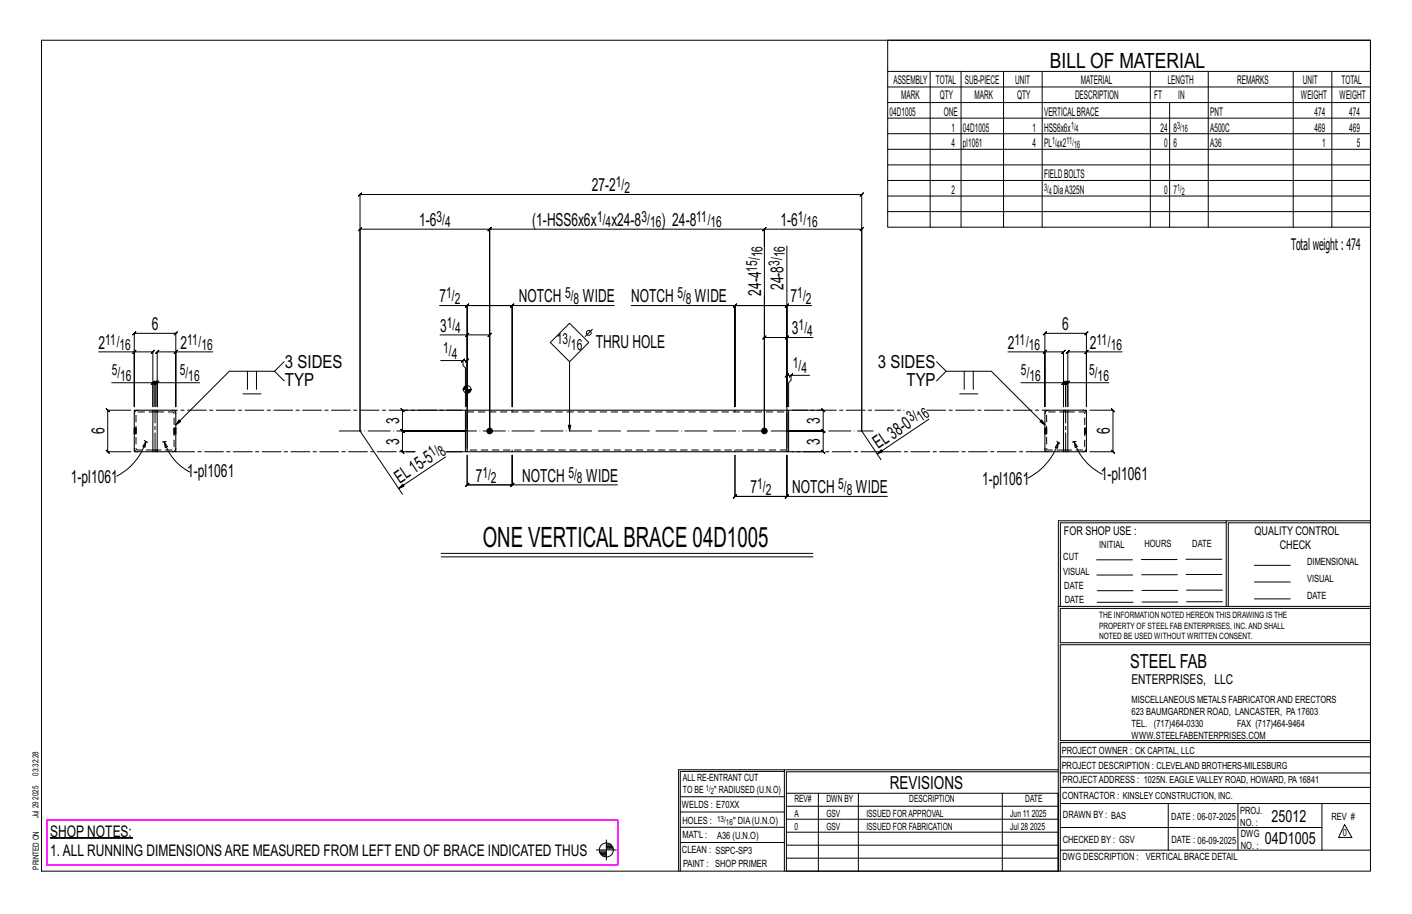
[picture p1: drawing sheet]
<svg xmlns="http://www.w3.org/2000/svg" width="432mm" height="279mm" viewBox="0 0 432 279" stroke-linecap="round" stroke-linejoin="round" font-family="sans-serif">
<g fill="#000" stroke="#000" stroke-width=".31">
<path d="M15.4 256.1h25.2v.1h-25.2z"/>
<circle cx="149.7" cy="131.7" r=".86"/>
<circle cx="233.8" cy="131.7" r=".86"/>
</g>
<g fill="none" stroke="#000" stroke-width=".31">
<path d="M12.7 12.3h406.4v254h-406.4zM271.5 12.3h147.6v57.2h-147.6zM271.5 21.8h147.6M271.5 26.6h147.6M271.5 31.4h147.6M271.5 36.1h147.6M284.5 21.8v47.7M293.9 21.8v47.7M306.9 21.8v47.7M318.7 21.8v47.7M351.8 21.8v47.7M357.7 31.4v38.1"/>
<path d="M369.5 21.8v47.7M395.5 21.8v47.7M407.3 21.8v47.7M271.5 40.9h147.6M271.5 45.6h147.6M271.5 50.4h147.6M271.5 55.2h147.6M271.5 59.9h147.6M233.8 75.2v56.5v-28.5l-.5 .5 1-1-.5 .5h6.8M240.6 75.2v49.1v-9.6l-.5 .5 1-1-.5 .5h1.3M271.5 64.7h147.6M134.4 93.4h8.5v30.9v-30.9"/>
<path d="M143.4 92.9l-1 1zM156.6 93.4l.5-.5-1 1zM156.6 93.4h-13.7h13.7l-.5 .5 1-1-.5 .5v30.9v-30.9h31.2M174.2 98.8l5.9 5.9-5.9 5.9-5.9-5.9zM193 93.4h31.8v30.9v-30.9l-.5 .5 1-1-.5 .5h15.8h-15.8M225.3 92.9l-1 1zM233.8 90.4v41.3zM240.6 93.4l.5-.5-1 1zM240.6 93.4v30.9v-30.9h7.6M30.2 107.6h10.9v16.7v-22.4l-.5 .5 1-1-.5 .5h12.7l-.5 .5 1-1-.5 .5v22.4v-16.7h11.3M41.1 107.6h5.6l-.5 .5 1-1-.5 .5v16.7v-7.3h-12.6M41.6 107.1l-1 1z"/>
<path d="M46.7 117h.7l-.5 .5 1-1-.5 .5v7.3v-7.3l-.5 .5 1-1-.5 .5h.7M47.2 116.5l-1 1zM48.6 116.5l-1 1zM53.8 107.6h-5.7l.5-.5-1 1 .5-.5v16.7v-7.3h13M54.3 107.1l-1 1zM75.7 113.5v5.5M78.4 113.5v5.5M84 113.5l2.9 2.9M86.9 110.6l-2.9 2.9h-13.9l-16.3 16.4 .9-1.5 .6 .5-1.5 1M134.6 102.4h8.3v29.3M134.8 110.2h6.8v1.5l.7 .8v11.8M141.5 119h2.8"/>
<path d="M141.6 110.2l-.5 .5 1-1zM141.6 110.2h1.3l-.5 .5 1-1-.5 .5v14.1M141.8 118.6v.4M142 118.2v.8M142.2 118.1v.9M142.4 118v1M142.7 117.9v1.1M142.9 102.4h6.8l-.5 .5 1-1-.5 .5v29.3M142.9 117.6v13.1M143.1 119v1.2M143.3 119v1.1M143.4 101.9l-1 1z"/>
<path d="M143.5 119v1M143.7 119v.8M143.9 119v.5M174.2 110.6v21.1l-.4-1.7h.8l-.4 1.7M181.2 100.7l-2.2 2.2M240.6 103.2l.5-.5-1 1zM241.9 114.7l.5-.5-1 1zM247.6 114.7h-5.7v1.5l-.7 .8v7.3M248.6 103.2h-8v28.5M286.4 110.6l2.9 2.9h13.9l16.3 16.4-1.5-1 .6-.5 .9 1.5M289.3 113.5l-2.9 2.9M294.9 113.5v5.5"/>
<path d="M297.6 113.5v5.5M308.2 107.6h11.3v16.7v-22.4l-.5 .5 1-1-.5 .5h12.7l-.5 .5 1-1-.5 .5v22.4v-16.7h10.9M319.5 107.6l-.5 .5 1-1zM319.5 107.6h5.7l-.5 .5 1-1-.5 .5v16.7v-7.3h-13M324.7 117.5l1-1zM325.2 117h.7l-.5 .5 1-1-.5 .5v7.3v-7.3l-.5 .5 1-1-.5 .5h.6M326.5 117l.5-.5-1 1zM332.2 107.6l.5-.5-1 1zM332.2 107.6h-5.7l.5-.5-1 1 .5-.5v16.7v-7.3h12.6M40 125.4h-7.1l-.5-.5 1 1-.5-.5v12.7l-.5-.5 1 1-.5-.5h7.1M44.2 134.6l.4 .4M44.6 135l-.2 1.7-.7-.2z"/>
<path d="M44.6 135a18 18 0 0 1-8.9 10.5M44.6 135l.5 .3M50.2 135.1l1 1.5-.7 .2zM50.2 135.1a15.8 15.8 0 0 0 7.8 9.2M50.2 135.1h-.6M50.8 135l-.6 .1M74.3 120.4h5.5M110.1 131.7v-72.2l-.5 .5 1-1-.5 .5h153.4l-.5 .5 1-1-.5 .5v72.2M110.1 131.7v-61.6l-.5 .5 1-1-.5 .5h39.6l-.5 .5 1-1-.5 .5v61.6v-61.6l-.5 .5 1-1-.5 .5h84.1l-.5 .5 1-1-.5 .5v5.1v-5.1l-.5 .5 1-1-.5 .5h29.7l-.5 .5 1-1-.5 .5v61.6M110.1 131.7l13 19.4M136.2 139.7l-14.3 9.6 1.2-1.3 .5 .7-1.7 .6M136.4 138.1h4.9"/>
<path d="M141.3 125.4h-18.2l-.5-.5 1 1-.5-.5v6.3l-.5-.5 1 1-.5-.5h19.2h-19.2l-.5-.5 1 1-.5-.5v6.4l-.5-.5 1 1-.5-.5h3.8M242.2 125.4h9.5l-.5-.5 1 1-.5-.5v6.3l-.5-.5 1 1-.5-.5h-11.1h11.1l-.5-.5 1 1-.5-.5v6.4l-.5-.5 1 1-.5-.5h-9.5M263.5 131.7l5.9 8.8M284 128.2l-15.8 10.6 1.3-1.3 .4 .6-1.7 .7M293.5 120.4h5.5M323.2 134.9l.5 .3M323.7 135.2l-.3 1.8-.7-.3zM323.7 135.2a18.8 18.8 0 0 1-9.4 11M323.7 135.2l.4 .4M328.5 135l1 1.5-.7 .3zM328.5 135a17.2 17.2 0 0 0 8.6 10M328.5 135l-.6 .1"/>
<path d="M329.1 135h-.6M333.3 125.4h7.1l-.5-.5 1 1-.5-.5v12.7l-.5-.5 1 1-.5-.5h-7.1M156.1 148.7l1-1zM156.6 148.2h-13.7l.5-.5-1 1 .5-.5v-9v9l-.5 .5 1-1-.5 .5h13.7l-.5 .5 1-1-.5 .5v-9v9h32.2M240.6 151.7l.5-.5-1 1zM240.6 151.7h-15.8l.5-.5-1 1 .5-.5v-12.5v12.5l-.5 .5 1-1-.5 .5h15.8l-.5 .5 1-1-.5 .5v-12.5v12.5h30.8M375 159.8h-50.7v25.6M375 159.2h-51.3l-.1 107.1M419.1 159.2h-44.1v26.2M419.1 159.8h-43.5v25.6M134.9 169.2h113.7M134.9 170.2h113.7"/>
<path d="M335.4 171.1h10.9M335.4 175.8h11M349 171h11M349.1 175.7h11M362.7 171h10.9M362.7 175.6h11M383.6 172.8h11M383.6 177.9h11M323.7 185.4h95.4M335.5 184.1h11M335.5 180.6h11M349.2 184h11"/>
<path d="M349.2 180.5h11M362.9 180.4h10.9M362.9 184h10.9M383.6 183.1h11M419.1 186h-94.9v10.5h94.9M419.1 197.1h-94.9v29.3h94.9v.6h-94.9v39.3M239.9 235.8h-31.9v30.5M239.9 235.3h-32.4v31M323.6 235.3h-83.7v31M323.6 235.9h-83.1v6.6M324.2 236.3h94.9M324.2 231.4h94.9"/>
<path d="M182.4 259.8h6.1M185.4 256.8v6.1M185.4 258.7h1.9M185.4 258.4h1.6M185.4 259.5h2.1M185.4 259.1h2M185.4 258h1.2M208 252.9h31.9M208 257.5h31.9M208 243.6h31.9M208 248.2h31.9M240.5 242.5h83.1v23.8h-83.1z"/>
<path d="M240.5 258.4h83.1M240.5 254.4h83.1M240.5 250.4h83.1M240.5 246.5h83.1M250.3 242.5v23.8M262.5 242.5v23.8M306.5 242.5v23.8M324.2 253h80.1M324.2 245.6h94.9M324.2 259.9h94.9M324.2 240.7h94.9M357.3 245.6v14.3"/>
<path d="M378.6 245.6v14.3M404.3 245.6v14.3M411.2 252.1l2.2 3.9h-4zM183.3 260.2h2.1M183.4 260.5h2M183.5 260.9h1.9M183.8 261.3h1.6M184.3 261.6h1.1M240.5 262.3h83.1"/>
<circle cx="142.9" cy="119" r="1.16"/>
<circle cx="180.1" cy="101.8" r=".74"/>
<circle cx="185.4" cy="259.8" r="2.14"/>
</g>
<path d="M14.3 250.7h174.6v13.7h-174.6z" fill="none" stroke="#f0f" stroke-width=".5"/>
<g fill="none" stroke="#000" stroke-width=".32">
<path d="M41.1 130.9h.1M41.1 132.6h.1M41.1 125.4h5.6v12.7h-5.6zM41.6 130.9h.1M41.6 132.6h.1M46.7 138.1h1.4M46.7 125.4h1.3M46.7 137.6h1.3M48 125.9h.1M48.1 125.4h5.7v12.7h-5.7zM48.1 137.6l-.1 .5M48.1 125.4l-.1 .5h-1.3"/>
<path d="M53.2 130.9h.1M53.2 132.6h.1M53.8 130.9h.1M53.8 132.6h.1M142.3 125.4h.6v12.7h-.6zM142.9 126.5v10.5M142.9 138.1h97.7M142.9 125.4h97.7M240.6 125.4h.6v12.7h-.6zM240.6 126.5v10.5M319.5 130.9h.1M319.5 132.6h.1"/>
<path d="M319.5 125.4h5.7v12.7h-5.7zM320.1 130.9h.1M320.1 132.6h.1M325.2 125.4h.1M325.2 137.6h1.3M325.3 137.6l-.1 .5M325.3 138.1h1.2M325.3 125.9h1.2M326.5 125.4h5.7v12.7h-5.7zM326.5 125.4h-1.2l-.1 .5M331.7 130.9h.1M331.7 132.6h.1"/>
<path d="M332.2 130.9h.1M332.2 132.6h.1"/>
</g>
<g fill="none" stroke="#000" stroke-width=".31" stroke-dasharray="2 1.4">
<path d="M41.1 131.4h.5v.3h-.5zM41.1 131.4v-.3h.5v.3M41.1 131.1v-.1h.5v.1M41.1 131v-.1M41.1 132.6v-.1M41.1 132.4v.1l.5 .1M41.1 132.1v.3h.5v.1M41.1 131.7v.4h.5v.3M41.1 137a1.06 1.06 0 0 0 1 1.1M41.1 132.6h.5M41.6 130.9h-.5M41.6 130.9v.1"/>
<path d="M41.6 131.7v.4M42.1 125.4a1.06 1.06 0 0 0-1 1.1M46.7 137.6h-4.6l-.4-.2-.1-.4v-10.7l.5-.4h4.6M48.1 125.9h4.6l.4 .2 .1 .4v10.7l-.5 .4h-4.6M52.7 138.1a1.06 1.06 0 0 0 1.1-1.1M53.2 131.7h.6v.4h-.6zM53.2 132.6v-.1M53.2 131.7v-.3M53.2 132.6h.6M53.8 126.5a1.06 1.06 0 0 0-1.1-1.1M53.8 130.9h-.6M53.8 132.1v.3h-.6v-.3"/>
<path d="M53.8 132.4v.1h-.6v-.1M53.8 132.5v.1M53.8 130.9v.1M53.8 131.1v-.1l-.6-.1M53.8 131.4v-.3h-.6v-.1M53.8 131.7v-.3h-.6v-.3M142.9 125.9h97.7M156.6 125.4v.5M156.6 137.6v.5M224.8 125.9v-.5M224.8 138.1v-.5M240.6 137.6h-97.7"/>
<path d="M319.5 131.4h.6v.3h-.6zM319.5 131.4v-.3h.6v.3M319.5 131.1v-.1h.6v.1M319.5 131v-.1M319.5 132.6v-.1M319.5 132.4v.1l.6 .1M319.5 132.1v.3h.6v.1M319.5 131.7v.4h.6v.3M319.5 137a1.06 1.06 0 0 0 1.1 1.1M319.5 132.6h.6M320.1 130.9h-.6M320.1 130.9v.1"/>
<path d="M320.1 131.7v.4M320.6 125.4a1.06 1.06 0 0 0-1.1 1.1M325.2 137.6h-4.6l-.4-.2-.1-.4v-10.7l.5-.4h4.6M326.5 125.9h4.7l.4 .2 .1 .4v10.7l-.5 .4h-4.7M331.2 138.1a1.06 1.06 0 0 0 1-1.1M331.7 131.7h.5v.4h-.5zM331.7 132.6v-.1M331.7 131.7v-.3M331.7 132.6h.5M332.2 126.5a1.06 1.06 0 0 0-1-1.1M332.2 130.9h-.5M332.2 132.1v.3h-.5v-.3"/>
<path d="M332.2 132.4v.1h-.5v-.1M332.2 132.5v.1M332.2 130.9v.1M332.2 131.1v-.1l-.5-.1M332.2 131.4v-.3h-.5v-.1M332.2 131.7v-.3h-.5v-.3"/>
</g>
<path d="M103.7 131.7h163.3" fill="none" stroke="#000" stroke-width=".31" stroke-dasharray="6.8 1 0 1"/>
<path d="M47.4 138.1v-12.7M53.8 138.1h73.1M136.4 138.1h5.9M142.3 125.4h-88.5M241.2 125.4h35.3M269.1 138.1h-27.9M283.4 125.4h36.1M319.5 138.1h-50.2M325.9 138.1v-12.7" fill="none" stroke="#000" stroke-width=".31" stroke-dasharray="5.8 1 1 1"/>
<text font-size="8.6" x="147.6" y="167.2">ONE VERTICALBRACE 04D1005</text>
<text font-size="6.4" x="321.1" y="20.7">BILL OF MATERIAL</text>
<text font-size="5.9" x="345.6" y="204.1">STEEL FAB</text>
<g font-size="5.5">
<text x="180.9" y="58.5">27-2</text>
<text x="128.2" y="69.1">1-6</text>
<text x="162.7" y="69.1">(1-HSS6x6x</text>
<text x="187" y="69.1">x24-8</text>
<text x="202.3" y="69.1">) 24-8</text>
<text x="238.7" y="69.1">1-6</text>
<text x="239.6" y="88.7" transform="rotate(-90 239.6 88.7)">24-8</text>
<text x="134.4" y="92.4">7</text>
<text x="158.7" y="92.4">NOTCH</text>
<text x="178.2" y="92.4">WIDE</text>
<text x="193" y="92.4">NOTCH</text>
<text x="212.5" y="92.4">WIDE</text>
<text x="232.8" y="90.4" transform="rotate(-90 232.8 90.4)">24-4</text>
<text x="241.8" y="92.4">7</text>
<text x="46.4" y="100.9">6</text>
<text x="134.6" y="101.4">3</text>
<text x="324.9" y="100.9">6</text>
<text x="30.2" y="106.6">2</text>
<text x="55.2" y="106.6">2</text>
<text x="182.2" y="106.5">THRU HOLE</text>
<text x="242.2" y="102.2">3</text>
<text x="308.2" y="106.6">2</text>
<text x="333.3" y="106.6">2</text>
<text x="87.2" y="112.5">3 SIDES</text>
<text x="268.5" y="112.5">3 SIDES</text>
<text x="87.2" y="118">TYP</text>
<text x="277.2" y="118">TYP</text>
<text x="122.1" y="129.6" transform="rotate(-90 122.1 129.6)">3</text>
<text x="250.7" y="129.6" transform="rotate(-90 250.7 129.6)">3</text>
<text x="31.9" y="132.8" transform="rotate(-90 31.9 132.8)">6</text>
<text x="122.1" y="135.9" transform="rotate(-90 122.1 135.9)">3</text>
<text x="250.7" y="135.9" transform="rotate(-90 250.7 135.9)">3</text>
<text x="268.6" y="137.4" transform="rotate(-34 268.6 137.4)">EL38-0</text>
<text x="339.4" y="132.8" transform="rotate(-90 339.4 132.8)">6</text>
<text x="21.7" y="147.6">1-pl1061</text>
<text x="57.2" y="145.9">1-pl1061</text>
<text x="122.2" y="147.9" transform="rotate(-34 122.2 147.9)">EL15-5</text>
<text x="145.5" y="147.2">7</text>
<text x="159.7" y="147.2">NOTCH</text>
<text x="179.2" y="147.2">WIDE</text>
<text x="300.4" y="148.2">1-pl1061</text>
<text x="336.7" y="146.7">1-pl1061</text>
<text x="229.5" y="150.8">7</text>
<text x="242.2" y="150.8">NOTCH</text>
<text x="261.7" y="150.8">WIDE</text>
<text x="272.2" y="241.1">REVISIONS</text>
</g>
<g font-size="5.1">
<text x="388.9" y="251.3">25012</text>
<text x="386.8" y="258.1">04D1005</text>
</g>
<g font-size="4.9">
<text x="394.8" y="76.4">Totalweight : 474</text>
<text x="15.4" y="255.8">SHOP NOTES:</text>
<text x="15.4" y="261.6">1.ALL RUNNING DIMENSIONSARE MEASURED FROM LEFT END OF BRACE INDICATED THUS</text>
</g>
<g font-size="4.7">
<text x="188.3" y="57.2">1/</text>
<text x="190.9" y="58.9">2</text>
<text x="133.5" y="67.8">3/</text>
<text x="136.1" y="69.5">4</text>
<text x="182.6" y="67.8">1/</text>
<text x="185.2" y="69.5">4</text>
<text x="196.2" y="67.8">3/</text>
<text x="198.8" y="69.5">16</text>
<text x="212.9" y="67.8">11/</text>
<text x="217.3" y="69.5">16</text>
<text x="244" y="67.8">1/</text>
<text x="246.6" y="69.5">16</text>
<text x="231.5" y="83.1" transform="rotate(-90 231.5 83.1)">15/</text>
<text x="233.2" y="78.7" transform="rotate(-90 233.2 78.7)">16</text>
<text x="238.4" y="81.3" transform="rotate(-90 238.4 81.3)">3/</text>
<text x="240.1" y="78.7" transform="rotate(-90 240.1 78.7)">16</text>
<text x="136.5" y="91.2">1/</text>
<text x="139.1" y="92.8">2</text>
<text x="172.8" y="91.2">5/</text>
<text x="175.4" y="92.8">8</text>
<text x="207.1" y="91.2">5/</text>
<text x="209.8" y="92.8">8</text>
<text x="243.8" y="91.2">1/</text>
<text x="246.4" y="92.8">2</text>
<text x="136.6" y="100.1">1/</text>
<text x="139.2" y="101.8">4</text>
<text x="244.2" y="100.9">1/</text>
<text x="32.2" y="105.3">11/</text>
<text x="36.6" y="107">16</text>
<text x="57.2" y="105.3">11/</text>
<text x="61.6" y="107">16</text>
<text x="135.5" y="108">1/</text>
<text x="170.3" y="105.2">13/</text>
<text x="174.6" y="106.9">16</text>
<text x="246.8" y="102.6">4</text>
<text x="310.3" y="105.3">11/</text>
<text x="314.6" y="107">16</text>
<text x="335.3" y="105.3">11/</text>
<text x="339.7" y="107">16</text>
<text x="138.1" y="109.6">4</text>
<text x="242.5" y="112.5">1/</text>
<text x="34.1" y="114.8">5/</text>
<text x="36.8" y="116.4">16</text>
<text x="55" y="114.8">5/</text>
<text x="57.6" y="116.4">16</text>
<text x="245.1" y="114.2">4</text>
<text x="312.2" y="114.8">5/</text>
<text x="314.8" y="116.4">16</text>
<text x="333" y="114.8">5/</text>
<text x="335.7" y="116.4">16</text>
<text x="278.6" y="129.1" transform="rotate(-34 278.6 129.1)">3/</text>
<text x="281.7" y="129.1" transform="rotate(-34 281.7 129.1)">16</text>
<text x="132.2" y="139.7" transform="rotate(-34 132.2 139.7)">1/</text>
<text x="135.3" y="139.6" transform="rotate(-34 135.3 139.6)">8</text>
<text x="147.5" y="146">1/</text>
<text x="150.1" y="147.6">2</text>
<text x="173.8" y="146">5/</text>
<text x="176.4" y="147.6">8</text>
<text x="231.5" y="149.5">1/</text>
<text x="256.4" y="149.5">5/</text>
<text x="234.2" y="151.2">2</text>
<text x="259" y="151.2">8</text>
</g>
<text font-size="4.2" x="346" y="209.1">ENTERPRISES, LLC</text>
<g font-size="3.7">
<text x="273.2" y="25.6">ASSEMBLY</text>
<text x="286.2" y="25.6">TOTAL</text>
<text x="295.1" y="25.6">SUB-PIECE</text>
<text x="310.4" y="25.6">UNIT</text>
<text x="330.5" y="25.6">MATERIAL</text>
<text x="357.1" y="25.6">LENGTH</text>
<text x="378.3" y="25.6">REMARKS</text>
<text x="398.4" y="25.6">UNIT</text>
<text x="410.2" y="25.6">TOTAL</text>
<text x="272.1" y="35.5">04D1005</text>
<text x="275.6" y="30.4">MARK</text>
<text x="287.4" y="30.4">QTY</text>
<text x="288.6" y="35.5">ONE</text>
<text x="298" y="30.4">MARK</text>
<text x="311" y="30.4">QTY</text>
<text x="319.3" y="35.5">VERTICALBRACE</text>
<text x="328.7" y="30.4">DESCRIPTION</text>
<text x="353" y="30.4">FT</text>
<text x="360.3" y="30.4">IN</text>
<text x="370.1" y="35.5">PNT</text>
<text x="397.8" y="30.4">WEIGHT</text>
<text x="402" y="35.5">474</text>
<text x="409.6" y="30.4">WEIGHT</text>
<text x="412.6" y="35.5">474</text>
<text x="290.9" y="40.2">1</text>
<text x="294.5" y="40.2">04D1005</text>
<text x="315.8" y="40.2">1</text>
<text x="319.3" y="40.2">HSS6x6x</text>
<text x="354.9" y="40.2">24</text>
<text x="358.9" y="40.2">8</text>
<text x="370.1" y="40.2">A500C</text>
<text x="402" y="40.2">469</text>
<text x="412.6" y="40.2">469</text>
<text x="290.9" y="45">4</text>
<text x="294.5" y="45">pl1061</text>
<text x="315.8" y="45">4</text>
<text x="319.3" y="45">PL x2</text>
<text x="356" y="45">0</text>
<text x="358.9" y="45">6</text>
<text x="370.1" y="45">A36</text>
<text x="404.3" y="45">1</text>
<text x="415" y="45">5</text>
<text x="290.9" y="59.3">2</text>
<text x="319.3" y="54.5">FIELDBOLTS</text>
<text x="322.2" y="59.3">DiaA325N</text>
<text x="356" y="59.3">0</text>
<text x="358.9" y="59.3">7</text>
<text x="325.3" y="163.4">FOR SHOP USE :</text>
<text x="383.7" y="163.4">QUALITY CONTROL</text>
<text x="391.4" y="167.8">CHECK</text>
</g>
<g font-size="3.1">
<text x="327.5" y="39.4">1/</text>
<text x="328.9" y="40.5">4</text>
<text x="360" y="39.4">3/</text>
<text x="361.4" y="40.5">16</text>
<text x="321.7" y="44.1">1/</text>
<text x="323.1" y="45.3">4</text>
<text x="326.1" y="44.1">11/</text>
<text x="328.5" y="45.3">16</text>
<text x="319.3" y="58.4">3/</text>
<text x="320.7" y="59.5">4</text>
<text x="360" y="58.4">1/</text>
<text x="361.4" y="59.5">2</text>
<text x="336.2" y="167.4">INITIAL</text>
<text x="350" y="167.1">HOURS</text>
<text x="364.6" y="167.2">DATE</text>
<text x="325.2" y="171.3">CUT</text>
<text x="399.8" y="172.8">DIMENSIONAL</text>
<text x="325.1" y="175.8">VISUAL</text>
<text x="399.8" y="177.9">VISUAL</text>
<text x="325.5" y="180">DATE</text>
<text x="325.7" y="184.4">DATE</text>
<text x="399.8" y="183.1">DATE</text>
<text x="346" y="215">MISCELLANEOUS METALS FABRICATORAND ERECTORS</text>
<text x="346" y="218.6">623 BAUMGARDNER ROAD, LANCASTER, PA17603</text>
<text x="346" y="225.8">WWW.STEELFABENTERPRISES.COM</text>
<text x="346" y="222.2">TEL. (717)464-0330</text>
<text x="378.3" y="222.2">FAX (717)464-9464</text>
<text x="324.7" y="230.5">PROJECT OWNER : CK CAPITAL, LLC</text>
<text x="208.8" y="238.8">ALL RE-ENTRANT CUT</text>
<text x="324.7" y="235.1">PROJECT DESCRIPTION : CLEVELAND BROTHERS-MILESBURG</text>
<text x="324.9" y="239.5">PROJECTADDRESS : 1025N. EAGLE VALLEY ROAD, HOWARD, PA16841</text>
<text x="208.8" y="242.5">TO BE</text>
<text x="218.4" y="242.5">&quot; RADIUSED (U.N.O)</text>
<text x="242.9" y="245.3">REV#</text>
<text x="252.7" y="245.3">DWN BY</text>
<text x="278.1" y="245.3">DESCRIPTION</text>
<text x="313.5" y="245.3">DATE</text>
<text x="324.9" y="244.2">CONTRACTOR : KINSLEY CONSTRUCTION, INC.</text>
<text x="208.5" y="247">WELDS : E70XX</text>
<text x="208.7" y="251.7">HOLES :</text>
<text x="224.2" y="251.8">&quot; DIA(U.N.O)</text>
<text x="242.9" y="249.9">A</text>
<text x="252.7" y="249.9">GSV</text>
<text x="264.9" y="249.9">ISSUED FORAPPROVAL</text>
<text x="309" y="249.9">Jun 11</text>
<text x="315.5" y="249.9">2025</text>
<text x="325.1" y="250">DRAWN BY : BAS</text>
<text x="358.2" y="250.5">DATE : 06-07-2025</text>
<text x="379.3" y="248.9">PROJ.</text>
<text x="407.2" y="250.5">REV #</text>
<text x="208.7" y="256.3">MAT'L :</text>
<text x="219.3" y="256.4">A36 (U.N.O)</text>
<text x="242.9" y="253.8">0</text>
<text x="252.7" y="253.8">GSV</text>
<text x="264.9" y="253.8">ISSUED FOR FABRICATION</text>
<text x="309" y="253.8">Jul 28</text>
<text x="315" y="253.8">2025</text>
<text x="325" y="257.6">CHECKED BY : GSV</text>
<text x="358.3" y="257.7">DATE : 06-09-2025</text>
<text x="379.3" y="252.5">NO. :</text>
<text x="379.5" y="255.9">DWG</text>
<text x="410.6" y="255.5">0</text>
<text x="208.6" y="260.7">CLEAN : SSPC-SP3</text>
<text x="324.9" y="262.9">DWG DESCRIPTION :</text>
<text x="350.4" y="263">VERTICAL BRACE DETAIL</text>
<text x="379.5" y="259.5">NO. :</text>
<text x="208.9" y="265">PAINT : SHOP PRIMER</text>
</g>
<g font-size="2.7">
<text x="336.1" y="189">THE INFORMATION NOTED HEREON THIS DRAWING IS THE</text>
<text x="336.1" y="195.4">NOTED BE USED WITHOUT WRITTEN CONSENT.</text>
<text x="336.1" y="192.2">PROPERTY OF STEEL FAB ENTERPRISES, INC.AND SHALL</text>
</g>
<g font-size="2.6">
<text x="215.9" y="241.8">1/</text>
<text x="217.4" y="242.7">2</text>
<text x="219.3" y="251.1">13/</text>
<text x="222" y="252.1">16</text>
</g>
<g font-size="2.5">
<text x="11.7" y="237.1" transform="rotate(-90 11.7 237.1)">03:32:28</text>
<text x="11.8" y="244.4" transform="rotate(-90 11.8 244.4)">2025</text>
<text x="11.8" y="250.1" transform="rotate(-90 11.8 250.1)">Jul 29</text>
<text x="11.9" y="265.8" transform="rotate(-90 11.9 265.8)">PRINTED ON</text>
</g>
</svg>
